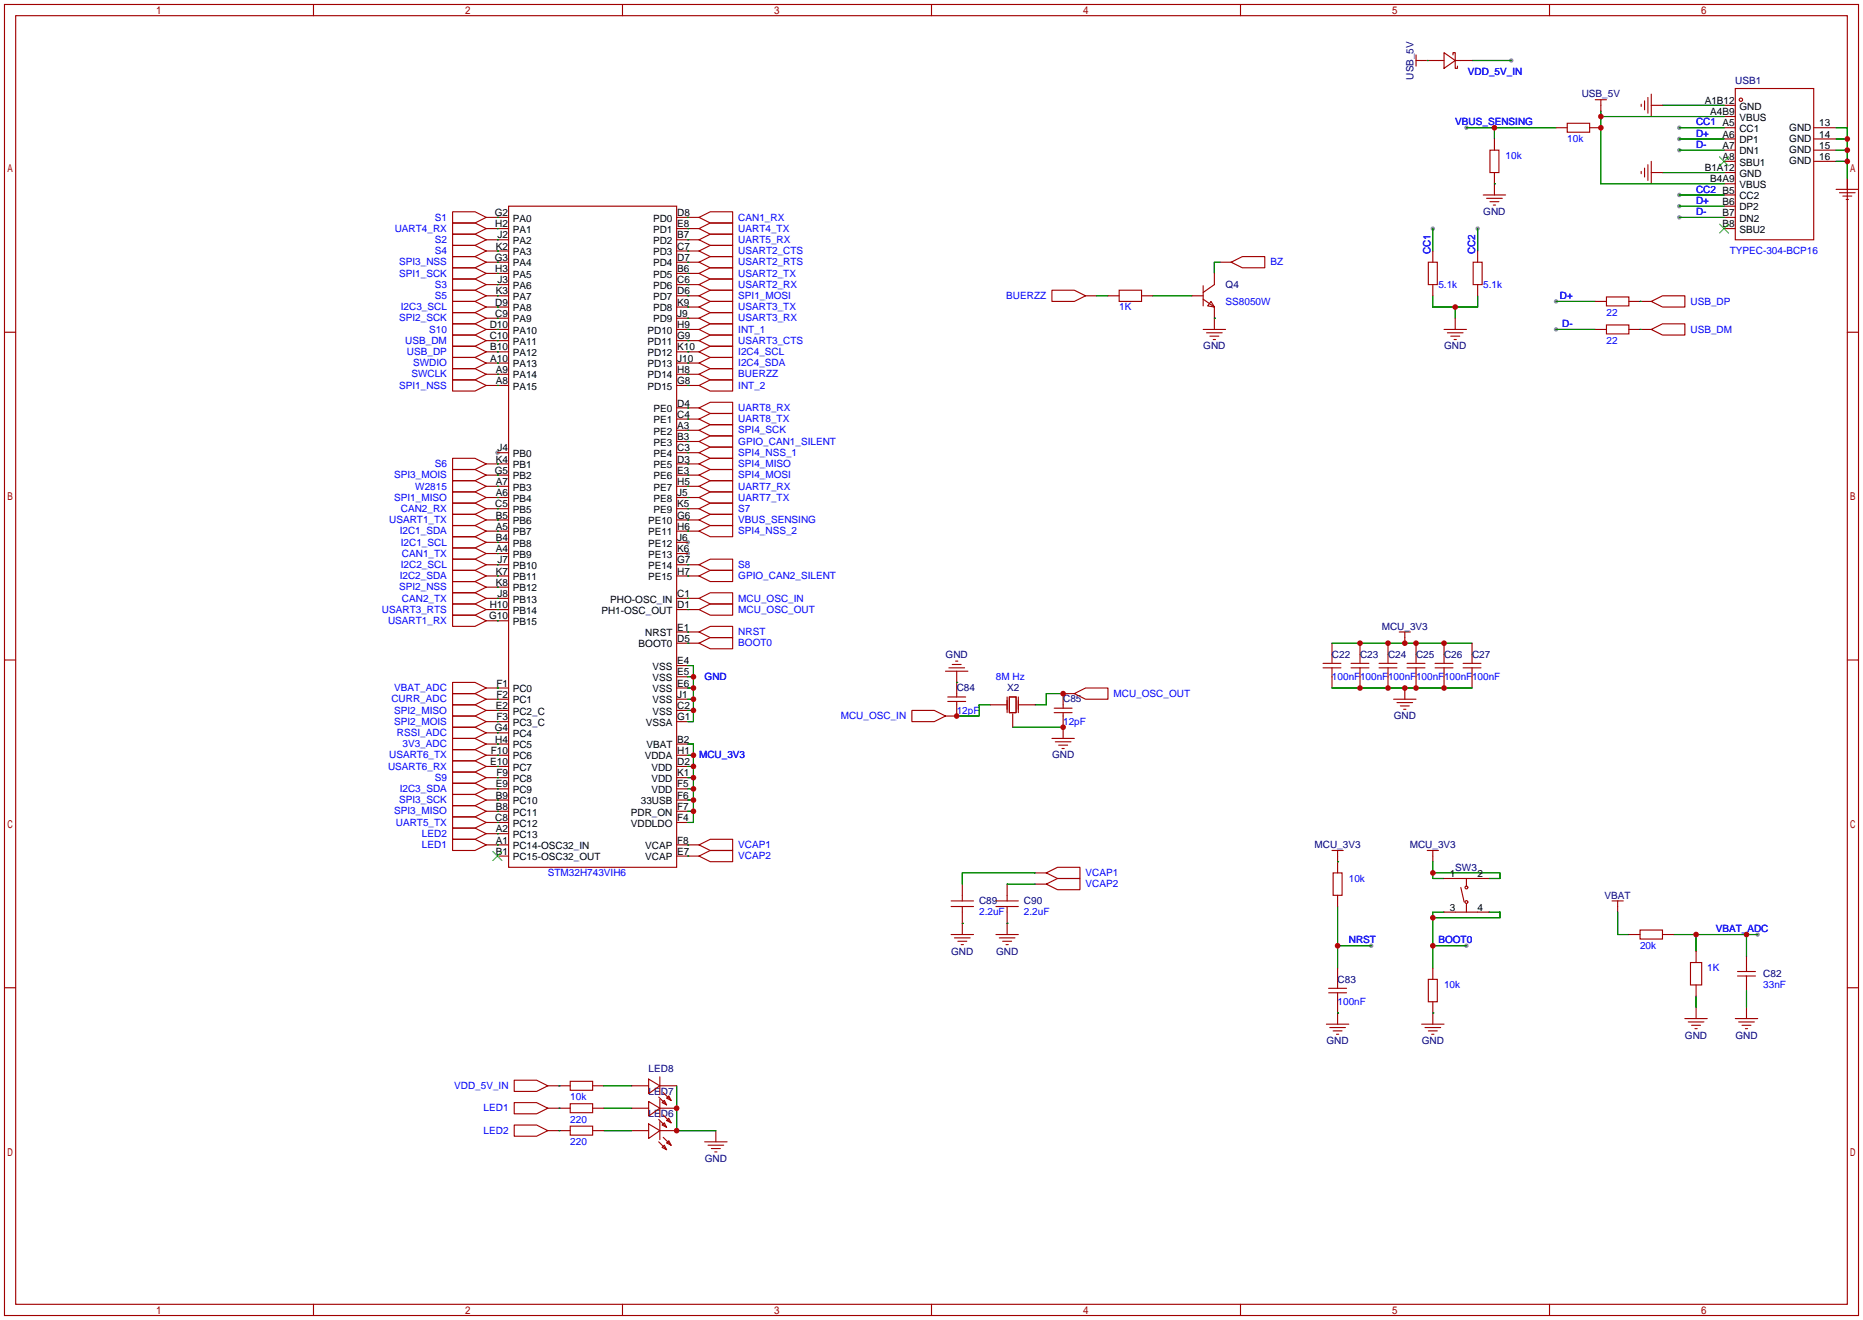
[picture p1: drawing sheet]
<svg xmlns="http://www.w3.org/2000/svg" width="422mm" height="299mm" viewBox="0 0 422 299" stroke-linecap="round" stroke-linejoin="round" font-family="sans-serif">
<g fill="#999">
<circle cx="156" cy="125.5" r=".51"/>
<circle cx="156" cy="122.9" r=".51"/>
<circle cx="112.8" cy="102.6" r=".51"/>
<circle cx="310.9" cy="214.4" r=".51"/>
<circle cx="332.5" cy="214.4" r=".51"/>
<circle cx="335" cy="51.8" r=".51"/>
<circle cx="324.9" cy="51.8" r=".51"/>
<circle cx="352.8" cy="74.7" r=".51"/>
<circle cx="352.8" cy="68.3" r=".51"/>
<circle cx="342.6" cy="13.7" r=".51"/>
<circle cx="380.7" cy="29" r=".51"/>
<circle cx="380.7" cy="31.5" r=".51"/>
<circle cx="380.7" cy="34" r=".51"/>
<circle cx="380.7" cy="44.2" r=".51"/>
<circle cx="380.7" cy="46.7" r=".51"/>
<circle cx="380.7" cy="49.3" r=".51"/>
<circle cx="332.5" cy="29" r=".51"/>
<circle cx="398.5" cy="211.8" r=".51"/>
</g>
<g fill="none" stroke="#a10000" stroke-width=".25">
<path d="M1 1h420.4v297.2h-420.4zM3.6 3.6h415.2v292.1h-415.2zM71.1 1v2.6M141.1 1v2.6M211.2 1v2.6M281.3 1v2.6M321.1 12.4v2.6M321.1 13.7h6.3M327.4 11.9l2.5 1.8-2.5 1.8zM329.4 12.4v-.5h.5v3.6h.6v-.5M329.9 13.7h3.9M351.3 1v2.6"/>
<path d="M337.8 34h2.1v5.1h-2.1zM338.8 31.5v2.5M338.8 39.1v5.1M352.8 29h2.5M355.3 27.9h5.1v2.1h-5.1zM360.4 29h2.6M361.7 22.6h2.5M363 22.6v2.5M372.1 23.6v.5M372.1 38.9v.5M372.9 22.9v2M372.9 38.1v2"/>
<path d="M373.6 22.1v3.6M373.6 37.3v3.6M374.4 39.1h2.5M374.4 23.9h2.5M374.4 21.3v5.1M374.4 36.6v5.1M390.9 36.6h2.5M390.9 34h2.5M390.9 31.5h2.5M390.9 29h2.5M390.9 39.1h2.5M390.9 26.4h2.5"/>
<path d="M390.9 23.9h2.5M393.4 20.1h17.8v34.3h-17.8zM411.2 36.6h5.1M411.2 34h5.1M411.2 31.5h5.1M411.2 29h5.1M102.6 50.5h5.1l2.5 1.3-2.5 1.3h-5.1zM102.6 58.2h5.1l2.5 1.2-2.5 1.3h-5.1zM102.6 48h5.1l2.5 1.3-2.5 1.2h-5.1zM102.6 53.1h5.1l2.5 1.3-2.5 1.2h-5.1zM102.6 55.6h5.1l2.5 1.3-2.5 1.3h-5.1zM110.2 56.9h5.1"/>
<path d="M110.2 54.4h5.1M110.2 51.8h5.1M110.2 59.4h5.1M110.2 49.3h5.1M115.3 46.7h38.1v149.9h-38.1zM153.4 56.9h5.1M153.4 54.4h5.1M153.4 51.8h5.1M153.4 59.4h5.1M153.4 49.3h5.1M158.5 59.4l2.5-1.2h5.1v2.5h-5.1zM158.5 56.9l2.5-1.3h5.1v2.6h-5.1z"/>
<path d="M158.5 54.4l2.5-1.3h5.1v2.5h-5.1zM158.5 51.8l2.5-1.3h5.1v2.6h-5.1zM158.5 49.3l2.5-1.3h5.1v2.5h-5.1zM276.6 59.4h2.5M279.1 59.4l2.6-1.2h5.1v2.5h-5.1zM323.8 59.4h2.1v5.1h-2.1zM324.9 56.9v2.5M334 59.4h2v5.1h-2zM335 56.9v2.5M336.3 44.2h5.1M337.1 45h3.5M337.8 45.7h2.1"/>
<path d="M338.6 46.5h.5M390.9 51.8h2.5M390.9 49.3h2.5M390.9 46.7h2.5M390.9 44.2h2.5M390.9 41.7h2.5M416.3 42.9h5.1M417.1 43.7h3.5M417.8 44.5h2.1M418.6 45.2h.5M418.8 40.4v2.5M1 75.3h2.6"/>
<path d="M102.6 68.3h5.1l2.5 1.3-2.5 1.3h-5.1zM102.6 60.7h5.1l2.5 1.3-2.5 1.2h-5.1zM102.6 70.9h5.1l2.5 1.2-2.5 1.3h-5.1zM102.6 75.9h5.1l2.5 1.3-2.5 1.3h-5.1zM102.6 78.5h5.1l2.5 1.3-2.5 1.2h-5.1zM102.6 73.4h5.1l2.5 1.3-2.5 1.2h-5.1zM102.6 63.2h5.1l2.5 1.3-2.5 1.3h-5.1zM102.6 65.8h5.1l2.5 1.3-2.5 1.2h-5.1zM110.2 79.8h5.1M110.2 69.6h5.1M110.2 67.1h5.1M110.2 72.1h5.1"/>
<path d="M110.2 64.5h5.1M110.2 74.7h5.1M110.2 62h5.1M110.2 77.2h5.1M153.4 79.8h5.1M153.4 69.6h5.1M153.4 67.1h5.1M153.4 72.1h5.1M153.4 64.5h5.1M153.4 74.7h5.1M153.4 62h5.1M153.4 77.2h5.1"/>
<path d="M158.5 62l2.5-1.3h5.1v2.5h-5.1zM158.5 64.5l2.5-1.3h5.1v2.6h-5.1zM158.5 69.6l2.5-1.3h5.1v2.6h-5.1zM158.5 72.1l2.5-1.2h5.1v2.5h-5.1zM158.5 77.2l2.5-1.3h5.1v2.6h-5.1zM158.5 79.8l2.5-1.3h5.1v2.5h-5.1zM158.5 67.1l2.5-1.3h5.1v2.5h-5.1zM158.5 74.7l2.5-1.3h5.1v2.5h-5.1zM238.5 65.8h5.1l2.5 1.3-2.5 1.2h-5.1zM246.1 67.1h2.6M251.2 67.1h2.5M253.7 65.8h5.1v2.5h-5.1z"/>
<path d="M258.8 67.1h2.6M270.3 67.1h2.5M272.8 74.7h5.1M272.8 67.8l2.5 1.8M272.8 64.8v4.5M273.6 75.4h3.5M274.3 76.2h2.1M274.6 68.3l.7 1.3-1.5-.3zM275.1 77h.5M275.3 62v2.5l-2.5 1.8M275.3 69.6v5.1M324.9 64.5v2.6"/>
<path d="M327.4 74.7h5.1M328.2 75.4h3.5M328.9 76.2h2.1M329.7 77h.5M329.9 72.1v2.6M335 64.5v2.6M361.7 74.7h2.5M361.7 68.3h2.5M364.2 67.3h5.1v2h-5.1zM364.2 73.7h5.1v2h-5.1zM369.3 74.7h5.1M369.3 68.3h5.1"/>
<path d="M374.4 68.3l2.5-1.2h5.1v2.5h-5.1zM374.4 74.7l2.5-1.3h5.1v2.5h-5.1zM418.8 75.3h2.6M102.6 86.1h5.1l2.5 1.3-2.5 1.2h-5.1zM102.6 83.6h5.1l2.5 1.2-2.5 1.3h-5.1zM102.6 81h5.1l2.5 1.3-2.5 1.3h-5.1zM110.2 82.3h5.1M110.2 84.8h5.1M110.2 87.4h5.1M153.4 82.3h5.1M153.4 84.8h5.1M153.4 87.4h5.1"/>
<path d="M153.4 92.5h5.1M153.4 95h5.1M153.4 97.5h5.1M158.5 95l2.5-1.3h5.1v2.6h-5.1zM158.5 92.5l2.5-1.3h5.1v2.5h-5.1zM158.5 82.3l2.5-1.3h5.1v2.6h-5.1zM158.5 97.5l2.5-1.2h5.1v2.5h-5.1zM158.5 87.4l2.5-1.3h5.1v2.5h-5.1zM158.5 84.8l2.5-1.2h5.1v2.5h-5.1zM102.6 116.6h5.1l2.5 1.3-2.5 1.2h-5.1zM102.6 119.1h5.1l2.5 1.3-2.5 1.3h-5.1zM102.6 111.5h5.1l2.5 1.3-2.5 1.2h-5.1z"/>
<path d="M102.6 106.4h5.1l2.5 1.3-2.5 1.3h-5.1zM102.6 114h5.1l2.5 1.3-2.5 1.3h-5.1zM102.6 103.9h5.1l2.5 1.3-2.5 1.2h-5.1zM102.6 109h5.1l2.5 1.2-2.5 1.3h-5.1zM110.2 115.3h5.1M110.2 105.2h5.1M110.2 112.8h5.1M110.2 110.2h5.1M110.2 117.9h5.1M110.2 107.7h5.1M112.8 102.6h2.5M153.4 115.3h5.1"/>
<path d="M153.4 105.2h5.1M153.4 112.8h5.1M153.4 102.6h5.1M153.4 110.2h5.1M153.4 117.9h5.1M153.4 107.7h5.1M153.4 100.1h5.1M158.5 112.8l2.5-1.3h5.1v2.5h-5.1zM158.5 110.2l2.5-1.2h5.1v2.5h-5.1zM158.5 107.7l2.5-1.3h5.1v2.6h-5.1zM158.5 105.2l2.5-1.3h5.1v2.5h-5.1zM158.5 102.6l2.5-1.3h5.1v2.6h-5.1z"/>
<path d="M158.5 100.1l2.5-1.3h5.1v2.5h-5.1zM158.5 117.9l2.5-1.3h5.1v2.5h-5.1zM158.5 115.3l2.5-1.3h5.1v2.6h-5.1zM102.6 139.4h5.1l2.5 1.3-2.5 1.3h-5.1zM102.6 136.9h5.1l2.5 1.3-2.5 1.2h-5.1zM102.6 121.7h5.1l2.5 1.2-2.5 1.3h-5.1zM102.6 126.7h5.1l2.5 1.3-2.5 1.3h-5.1zM102.6 129.3h5.1l2.5 1.3-2.5 1.2h-5.1zM102.6 131.8h5.1l2.5 1.3-2.5 1.3h-5.1zM102.6 124.2h5.1l2.5 1.3-2.5 1.2h-5.1zM102.6 134.4h5.1l2.5 1.2-2.5 1.3h-5.1zM110.2 133.1h5.1"/>
<path d="M110.2 130.6h5.1M110.2 125.5h5.1M110.2 135.6h5.1M110.2 128h5.1M110.2 122.9h5.1M110.2 138.2h5.1M110.2 120.4h5.1M153.4 130.6h5.1M153.4 125.5h2.6M153.4 135.6h5.1M153.4 128h5.1M153.4 122.9h2.6"/>
<path d="M153.4 138.2h5.1M153.4 120.4h5.1M158.5 120.4l2.5-1.3h5.1v2.6h-5.1zM158.5 135.6l2.5-1.2h5.1v2.5h-5.1zM158.5 138.2l2.5-1.3h5.1v2.5h-5.1zM158.5 130.6l2.5-1.3h5.1v2.5h-5.1zM158.5 128l2.5-1.3h5.1v2.6h-5.1zM1 149.6h2.6M102.6 159.8h5.1l2.5 1.2-2.5 1.3h-5.1zM102.6 154.7h5.1l2.5 1.3-2.5 1.2h-5.1zM102.6 157.2h5.1l2.5 1.3-2.5 1.3h-5.1zM110.2 158.5h5.1"/>
<path d="M110.2 140.7h5.1M110.2 156h5.1M153.4 158.5h2.6M153.4 156h2.6M153.4 153.4h2.6M153.4 150.9h2.6M153.4 143.3h5.1M153.4 145.8h5.1M158.5 143.3l2.5-1.3h5.1v2.5h-5.1zM158.5 145.8l2.5-1.3h5.1v2.6h-5.1zM214.4 152.1h5.1M214.9 159h4"/>
<path d="M214.9 158h4M215.1 151.4h3.6M215.9 150.6h2M216.7 149.9h.5M216.9 152.1v5.9M216.9 159v3.3h-2.5M224.5 159.8h3.8M228.3 158v3.5M228.9 158h1.5v3.5h-1.5zM230.9 159.8h3.8M230.9 158v3.5M243.6 157.2l2.5-1.2h5.1v2.5h-5.1z"/>
<path d="M243.6 157.2h-2.6v3.3M300 151.4h4M300 150.4h4M302 145.8v4.6M302 151.4v4.6M306.3 151.4h4.1M306.3 150.4h4.1M308.4 145.8v4.6M308.4 151.4v4.6M312.7 151.4h4M312.7 150.4h4M314.7 145.8v4.6"/>
<path d="M314.7 151.4v4.6M316 158.5h5.1M316.7 159.3h3.6M317.2 143.3h2.6M318.5 143.3v2.5M318.5 156v2.5M319 151.4h4.1M319 150.4h4.1M321.1 145.8v4.6M321.1 151.4v4.6M325.4 151.4h4M325.4 150.4h4"/>
<path d="M327.4 145.8v4.6M327.4 151.4v4.6M331.7 151.4h4.1M331.7 150.4h4.1M333.8 145.8v4.6M333.8 151.4v4.6M418.8 149.6h2.6M102.6 169.9h5.1l2.5 1.3-2.5 1.3h-5.1zM102.6 172.5h5.1l2.5 1.2-2.5 1.3h-5.1zM102.6 177.5h5.1l2.5 1.3-2.5 1.3h-5.1zM102.6 162.3h5.1l2.5 1.3-2.5 1.2h-5.1zM102.6 164.8h5.1l2.5 1.3-2.5 1.3h-5.1z"/>
<path d="M102.6 167.4h5.1l2.5 1.3-2.5 1.2h-5.1zM102.6 175h5.1l2.5 1.3-2.5 1.2h-5.1zM110.2 176.3h5.1M110.2 168.7h5.1M110.2 171.2h5.1M110.2 166.1h5.1M110.2 163.6h5.1M110.2 178.8h5.1M110.2 173.7h5.1M110.2 161h5.1M153.4 176.3h2.6M153.4 168.7h2.6"/>
<path d="M153.4 171.2h2.6M153.4 163.6h2.6M153.4 178.8h2.6M153.4 173.7h2.6M153.4 161h2.6M206.8 161h5l2.6 1.3-2.6 1.3h-5zM229.6 161.8v3M238.5 167.4h5.1M239 161.5h4.1M239 160.5h4.1M239.3 168.1h3.5M240 168.9h2.1"/>
<path d="M240.8 169.7h.5M241 161.5v5.9M317.5 160h2M318.3 160.8h.5M102.6 185.2h5.1l2.5 1.2-2.5 1.3h-5.1zM102.6 180.1h5.1l2.5 1.3-2.5 1.2h-5.1zM102.6 182.6h5.1l2.5 1.3-2.5 1.3h-5.1zM102.6 190.2h5.1l2.5 1.3-2.5 1.3h-5.1zM102.6 187.7h5.1l2.5 1.3-2.5 1.2h-5.1zM110.2 191.5h5.1M110.2 183.9h5.1M110.2 181.4h5.1"/>
<path d="M110.2 186.4h5.1M110.2 189h5.1M112.8 194.1h2.5M153.4 191.5h5.1M153.4 183.9h2.6M153.4 181.4h2.6M153.4 186.4h2.6M153.4 194.1h5.1M158.5 191.5l2.5-1.3h5.1v2.6h-5.1zM158.5 194.1l2.5-1.3h5.1v2.5h-5.1zM234.7 197.9h2.5M237.2 197.9l2.6-1.3h5.1v2.5h-5.1z"/>
<path d="M302 192.8h2.5M302.3 197.9h2v5h-2zM303.3 192.8v5.1M323.6 192.8h2.5M324.9 192.8v2.5M327.4 199.1h10.2M332.5 199.1v1.8M215.6 205.5h5.1M215.6 204.2h5.1M215.6 211.8h5.1M216.4 212.6h3.6M217.2 213.4h2"/>
<path d="M217.9 214.1h.5M218.2 200.4v3.8M218.2 205.5v6.3M225.8 205.5h5.1M225.8 204.2h5.1M225.8 211.8h5.1M226.6 212.6h3.5M227.3 213.4h2.1M228.1 214.1h.5M228.3 200.4v3.8M228.3 205.5v6.3M234.7 200.4h2.5"/>
<path d="M237.2 200.4l2.6-1.3h5.1v2.6h-5.1zM303.3 202.9v2.6M303.3 219.5v4.5M324.9 219.5v2.5M327.4 206.8h10.2M331.2 201.2l.8 3.3M332.5 205v1.8M365.5 204.2h2.5M366.8 204.2v2.6M369.3 211.8h2.6M371.9 210.8h5v2.1h-5zM376.9 211.8h2.6"/>
<path d="M383.3 218.2h2.5v5.1h-2.5zM384.6 215.6v2.6M396 216.9v3.3M1 223.9h2.6M300.7 232.2h5.1M301.2 225h4.1M301.2 224h4.1M301.5 232.9h3.6M302.3 233.7h2M303 234.4h.5M303.3 225v7.2M322.3 232.2h5.1"/>
<path d="M323.1 232.9h3.5M323.8 222h2.1v5.1h-2.1zM323.8 233.7h2.1M324.6 234.4h.5M324.9 227.1v5.1M382 230.9h5.1M382.8 231.6h3.5M383.5 232.4h2.1M384.3 233.2h.5M384.6 223.3v2.5M384.6 228.3v2.6M393.4 230.9h5.1"/>
<path d="M394 221.2h4M394 220.2h4M394.2 231.6h3.6M395 232.4h2M395.7 233.2h.5M396 221.2v3.3M396 228.3v2.6M418.8 223.9h2.6M116.6 249.9h5.1l2.5 1.3-2.5 1.3h-5.1zM116.6 255h5.1l2.5 1.3-2.5 1.3h-5.1zM116.6 244.9h5.1l2.5 1.2-2.5 1.3h-5.1zM124.2 251.2h5.1"/>
<path d="M124.2 256.3h5.1M124.2 246.1h5.1M129.3 245.1h5.1v2h-5.1zM129.3 250.2h5.1v2h-5.1zM129.3 255.3h5.1v2h-5.1zM134.4 251.2h2.5M134.4 256.3h2.5M134.4 246.1h2.5M143.3 251.2h3.8M143.3 256.3h3.8M143.3 246.1h3.8M147.1 254.8l2.5 1.5-2.5 1.8z"/>
<path d="M147.1 249.7l2.5 1.5-2.5 1.8zM147.1 244.6l2.5 1.5-2.5 1.8zM149.4 258.8l1.7 1.8M149.4 253.7l1.7 1.8M149.4 248.7l1.7 1.7M149.6 251.2h3.8M149.6 256.3h3.8M149.6 244.1v4.1M149.6 249.2v4M149.6 254.3v4M149.6 246.1h3.8M150.1 255l.5-.5 .5 1z"/>
<path d="M150.4 257.8l1.7 1.8M150.4 252.7l1.7 1.8M150.4 247.6l1.7 1.8M150.6 249.4l.5 1-1-.5zM151.1 259.1l.5-.5 .5 1zM151.1 254l.5-.5 .5 1zM151.6 248.4l.5 1-1-.5zM159.8 258.8h5M160.5 259.6h3.6M162.3 256.3v2.5M150.1 260.1l.5-.5 .5 1zM161.3 260.3h2"/>
<path d="M162.1 261.1h.5M71.1 295.7v2.5M141.1 295.7v2.5M211.2 295.7v2.5M281.3 295.7v2.5M351.3 295.7v2.5"/>
<circle cx="394.7" cy="22.6" r=".38"/>
<circle cx="332.5" cy="201.2" r=".32"/>
<circle cx="332.5" cy="204.5" r=".32"/>
</g>
<path d="M389.9 35.6l2 2M391.9 35.6l-2 2M389.9 50.8l2 2M391.9 50.8l-2 2M111.8 193l2 2.1M113.8 193l-2 2.1" fill="none" stroke="#3c3" stroke-width=".25"/>
<g fill="none" stroke="#008700" stroke-width=".25">
<path d="M323.6 13.7h.1M333.8 13.7h8.8M332.5 29h20.3M338.8 29v2.5M363 25.1v16.6h27.9M363 26.4h27.9M376.9 23.9h14M376.9 39.1h14M380.7 29h10.2M380.7 31.5h10.2M380.7 34h10.2M416.3 29h2.5v11.4"/>
<path d="M416.3 31.5h2.5M416.3 34h2.5M416.3 36.6h2.5M112.8 51.8h.1M112.8 59.4h.1M112.8 49.3h.1M112.8 54.4h.1M112.8 56.9h.1M156 59.4h.1M156 56.9h.1M156 54.4h.1M156 51.8h.1"/>
<path d="M156 49.3h.1M276.6 59.4h-1.3v2.6M324.9 51.8v5.1M335 51.8v5.1M338.8 41.7h.1M380.7 44.2h10.2M380.7 46.7h10.2M380.7 49.3h10.2M112.8 69.6h.1M112.8 62h.1M112.8 72.1h.1M112.8 77.2h.1"/>
<path d="M112.8 79.8h.1M112.8 74.7h.1M112.8 64.5h.1M112.8 67.1h.1M156 62h.1M156 64.5h.1M156 69.6h.1M156 72.1h.1M156 77.2h.1M156 79.8h.1M156 67.1h.1M156 74.7h.1"/>
<path d="M248.7 67.1h2.5M261.4 67.1h8.9M275.3 72.1h.1M324.9 67.1v2.5h10.1v-2.5M329.9 69.6v2.5M352.8 74.7h8.9M352.8 68.3h8.9M371.9 68.3h.1M371.9 74.7h.1M112.8 87.4h.1M112.8 82.3h.1M112.8 84.8h.1"/>
<path d="M156 95h.1M156 92.5h.1M156 82.3h.1M156 97.5h.1M156 87.4h.1M156 84.8h.1M112.8 117.9h.1M112.8 112.8h.1M112.8 115.3h.1M112.8 107.7h.1M112.8 105.2h.1M112.8 110.2h.1"/>
<path d="M156 112.8h.1M156 110.2h.1M156 107.7h.1M156 105.2h.1M156 102.6h.1M156 100.1h.1M156 117.9h.1M156 115.3h.1M112.8 138.2h.1M112.8 122.9h.1M112.8 120.4h.1M112.8 128h.1"/>
<path d="M112.8 130.6h.1M112.8 133.1h.1M112.8 125.5h.1M112.8 135.6h.1M156 120.4h.1M156 135.6h.1M156 138.2h.1M156 130.6h.1M156 128h.1M112.8 140.7h.1M112.8 156h.1M112.8 158.5h.1"/>
<path d="M156 143.3h.1M156 145.8h.1M156 150.9h1.2v12.7h-1.2M156 158.5h1.2M156 156h1.2M156 153.4h1.2M216.9 154.7h.1M224.5 159.8h-2.5v2.5h-5.1M241 157.2h-3.8v2.6h-2.5M302 156h31.8M302 145.8h31.8M112.8 171.2h.1"/>
<path d="M112.8 173.7h.1M112.8 178.8h.1M112.8 163.6h.1M112.8 161h.1M112.8 166.1h.1M112.8 168.7h.1M112.8 176.3h.1M156 168.7h1.2v17.7h-1.2M156 161h1.2M156 178.8h1.2M156 173.7h1.2M156 176.3h1.2"/>
<path d="M156 171.2h1.2M229.6 164.8h11.4M112.8 186.4h.1M112.8 181.4h.1M112.8 183.9h.1M112.8 191.5h.1M112.8 189h.1M156 191.5h.1M156 194.1h.1M156 183.9h1.2M156 181.4h1.2M234.7 197.9h-16.5v2.5"/>
<path d="M303.3 195.3h.1M324.9 197.9h15.2v1.2h-2.5M324.9 195.3v3.8h2.5M218.2 209.3h.1M228.3 209.3h.1M228.3 200.4h6.4M303.3 205.5v14M303.3 214.4h7.6M324.9 214.4h7.6M327.4 206.8h-2.5v12.7M337.6 206.8h2.5v1.2h-15.2M366.8 206.8v5h2.5"/>
<path d="M379.5 211.8h19M384.6 211.8v3.8M396 211.8v5.1M303.3 229.6h.1M324.9 229.6h.1M384.6 225.8v2.5M396 224.5v3.8M126.7 246.1h.1M126.7 251.2h.1M126.7 256.3h.1M136.9 251.2h6.4M136.9 256.3h6.4"/>
<path d="M136.9 246.1h6.4M153.4 246.1v10.2h8.9"/>
</g>
<g fill="#c00">
<circle cx="157.2" cy="153.4" r=".63"/>
<circle cx="157.2" cy="158.5" r=".63"/>
<circle cx="157.2" cy="161" r=".63"/>
<circle cx="157.2" cy="156" r=".63"/>
<circle cx="157.2" cy="183.9" r=".63"/>
<circle cx="157.2" cy="181.4" r=".63"/>
<circle cx="157.2" cy="178.8" r=".63"/>
<circle cx="157.2" cy="173.7" r=".63"/>
<circle cx="157.2" cy="176.3" r=".63"/>
<circle cx="157.2" cy="171.2" r=".63"/>
<circle cx="303.3" cy="214.4" r=".63"/>
<circle cx="324.9" cy="214.4" r=".63"/>
<circle cx="324.9" cy="208" r=".63"/>
<circle cx="324.9" cy="197.9" r=".63"/>
<circle cx="308.4" cy="145.8" r=".63"/>
<circle cx="314.7" cy="145.8" r=".63"/>
<circle cx="318.5" cy="145.8" r=".63"/>
<circle cx="321.1" cy="145.8" r=".63"/>
<circle cx="327.4" cy="145.8" r=".63"/>
<circle cx="308.4" cy="156" r=".63"/>
<circle cx="314.7" cy="156" r=".63"/>
<circle cx="321.1" cy="156" r=".63"/>
<circle cx="327.4" cy="156" r=".63"/>
<circle cx="318.5" cy="156" r=".63"/>
<circle cx="153.4" cy="256.3" r=".63"/>
<circle cx="153.4" cy="251.2" r=".63"/>
<circle cx="216.9" cy="162.3" r=".63"/>
<circle cx="241" cy="157.2" r=".63"/>
<circle cx="241" cy="164.8" r=".63"/>
<circle cx="329.9" cy="69.6" r=".63"/>
<circle cx="418.8" cy="31.5" r=".63"/>
<circle cx="418.8" cy="34" r=".63"/>
<circle cx="418.8" cy="36.6" r=".63"/>
<circle cx="363" cy="26.4" r=".63"/>
<circle cx="363" cy="29" r=".63"/>
<circle cx="338.8" cy="29" r=".63"/>
<circle cx="384.6" cy="211.8" r=".63"/>
<circle cx="396" cy="211.8" r=".63"/>
</g>
<g font-size="2.3" fill="#00f">
<text x="332.8" y="17">VDD_5V_IN</text>
<text x="329.9" y="28.4">VBUS_SENSING</text>
<text x="384.6" y="28.4">CC1 A5</text>
<text x="355.3" y="32.2">10k</text>
<text x="384.6" y="31">D+</text>
<text x="384.6" y="33.5">D-</text>
<text x="341.4" y="36">10k</text>
<text x="384.6" y="43.7">CC2 B5</text>
<text x="384.6" y="46.2">D+</text>
<text x="89.5" y="52.5">UART4_RX</text>
<text x="98.6" y="50">S1</text>
<text x="167.4" y="52.5">UART4_TX</text>
<text x="167.4" y="50">CAN1_RX</text>
<text x="384.6" y="48.7">D-</text>
<text x="98.6" y="55.1">S2</text>
<text x="98.6" y="57.6">S4</text>
<text x="167.4" y="57.6">USART2_CTS</text>
<text x="167.4" y="55.1">UART5_RX</text>
<text x="324.3" y="57.6" transform="rotate(-90 324.3 57.6)">CC1</text>
<text x="334.5" y="57.6" transform="rotate(-90 334.5 57.6)">CC2</text>
<text x="392.2" y="57.6">TYPEC-304-BCP16</text>
<text x="90.5" y="62.7">SPI1_SCK</text>
<text x="90.5" y="60.2">SPI3_NSS</text>
<text x="98.6" y="65.2">S3</text>
<text x="167.4" y="62.7">USART2_TX</text>
<text x="167.4" y="65.2">USART2_RX</text>
<text x="167.4" y="60.2">USART2_RTS</text>
<text x="288" y="60.2">BZ</text>
<text x="326.1" y="65.2">5.1k</text>
<text x="336.3" y="65.2">5.1k</text>
<text x="90.9" y="70.3">I2C3_SCL</text>
<text x="98.6" y="67.8">S5</text>
<text x="167.4" y="70.3">USART3_TX</text>
<text x="167.4" y="67.8">SPI1_MOSI</text>
<text x="228.2" y="67.8">BUERZZ</text>
<text x="253.7" y="70.3">1K</text>
<text x="277.9" y="69.1">SS8050W</text>
<text x="353.7" y="67.8">D+</text>
<text x="364.2" y="71.6">22</text>
<text x="383.3" y="69.1">USB_DP</text>
<text x="90.5" y="72.9">SPI2_SCK</text>
<text x="91.9" y="77.9">USB_DM</text>
<text x="97.3" y="75.4">S10</text>
<text x="167.4" y="72.9">USART3_RX</text>
<text x="167.4" y="77.9">USART3_CTS</text>
<text x="167.4" y="75.4">INT_1</text>
<text x="354.2" y="74.1">D-</text>
<text x="364.2" y="77.9">22</text>
<text x="383.3" y="75.4">USB_DM</text>
<text x="92.3" y="80.5">USB_DP</text>
<text x="93.7" y="83">SWDIO</text>
<text x="167.4" y="80.5">I2C4_SCL</text>
<text x="167.4" y="83">I2C4_SDA</text>
<text x="90.5" y="88.1">SPI1_NSS</text>
<text x="93.3" y="85.6">SWCLK</text>
<text x="167.4" y="88.1">INT_2</text>
<text x="167.4" y="85.6">BUERZZ</text>
<text x="167.4" y="95.7">UART8_TX</text>
<text x="167.4" y="93.2">UART8_RX</text>
<text x="167.4" y="98.3">SPI4_SCK</text>
<text x="167.4" y="100.8">GPIO_CAN1_SILENT</text>
<text x="98.6" y="105.9">S6</text>
<text x="167.4" y="105.9">SPI4_MISO</text>
<text x="167.4" y="103.3">SPI4_NSS_1</text>
<text x="89.4" y="113.5">SPI1_MISO</text>
<text x="89.4" y="108.4">SPI3_MOIS</text>
<text x="94.2" y="111">W2815</text>
<text x="167.4" y="113.5">UART7_TX</text>
<text x="167.4" y="111">UART7_RX</text>
<text x="167.4" y="108.4">SPI4_MOSI</text>
<text x="88.2" y="118.6">USART1_TX</text>
<text x="90.9" y="116">CAN2_RX</text>
<text x="167.4" y="118.6">VBUS_SENSING</text>
<text x="167.4" y="116">S7</text>
<text x="90.6" y="121.1">I2C1_SDA</text>
<text x="90.9" y="123.7">I2C1_SCL</text>
<text x="167.4" y="121.1">SPI4_NSS_2</text>
<text x="90.6" y="131.3">I2C2_SDA</text>
<text x="90.9" y="128.7">I2C2_SCL</text>
<text x="91.1" y="126.2">CAN1_TX</text>
<text x="167.4" y="131.3">GPIO_CAN2_SILENT</text>
<text x="167.4" y="128.7">S8</text>
<text x="90.5" y="133.8">SPI2_NSS</text>
<text x="91.1" y="136.4">CAN2_TX</text>
<text x="167.4" y="136.4">MCU_OSC_IN</text>
<text x="86.6" y="138.9">USART3_RTS</text>
<text x="88" y="141.4">USART1_RX</text>
<text x="167.4" y="138.9">MCU_OSC_OUT</text>
<text x="167.4" y="144">NRST</text>
<text x="167.4" y="146.5">BOOT0</text>
<text x="159.8" y="154.1">GND</text>
<text x="225.8" y="154.1">8M Hz</text>
<text x="302" y="154.1">100nF</text>
<text x="308.4" y="154.1">100nF</text>
<text x="314.7" y="154.1">100nF</text>
<text x="321.1" y="154.1">100nF</text>
<text x="327.4" y="154.1">100nF</text>
<text x="333.8" y="154.1">100nF</text>
<text x="88.7" y="159.2">CURR_ADC</text>
<text x="89.4" y="161.8">SPI2_MISO</text>
<text x="89.4" y="156.7">VBAT_ADC</text>
<text x="216.9" y="161.8">12pF</text>
<text x="252.5" y="158">MCU_OSC_OUT</text>
<text x="89.4" y="164.3">SPI2_MOIS</text>
<text x="90" y="166.8">RSSI_ADC</text>
<text x="190.6" y="163">MCU_OSC_IN</text>
<text x="241" y="164.3">12pF</text>
<text x="88.2" y="171.9">USART6_TX</text>
<text x="91.3" y="169.4">3V3_ADC</text>
<text x="158.5" y="171.9">MCU_3V3</text>
<text x="88" y="174.5">USART6_RX</text>
<text x="90.6" y="179.5">I2C3_SDA</text>
<text x="98.6" y="177">S9</text>
<text x="89.4" y="184.6">SPI3_MISO</text>
<text x="90.5" y="182.1">SPI3_SCK</text>
<text x="89.8" y="187.2">UART5_TX</text>
<text x="95.7" y="189.7">LED2</text>
<text x="95.7" y="192.2">LED1</text>
<text x="167.4" y="192.2">VCAP1</text>
<text x="167.4" y="194.8">VCAP2</text>
<text x="124.2" y="198.6">STM32H743VIH6</text>
<text x="246.1" y="198.6">VCAP1</text>
<text x="246.1" y="201.1">VCAP2</text>
<text x="305.8" y="199.9">10k</text>
<text x="222" y="207.5">2.2uF</text>
<text x="232.2" y="207.5">2.2uF</text>
<text x="305.8" y="213.8">NRST</text>
<text x="326.1" y="213.8">BOOT0</text>
<text x="371.9" y="215.1">20k</text>
<text x="389" y="211.3">VBAT_ADC</text>
<text x="387.1" y="220.2">1K</text>
<text x="303.3" y="227.8">100nF</text>
<text x="327.4" y="224">10k</text>
<text x="399.8" y="224">33nF</text>
<text x="103" y="246.9">VDD_5V_IN</text>
<text x="109.6" y="251.9">LED1</text>
<text x="129.3" y="249.4">10k</text>
<text x="109.6" y="257">LED2</text>
<text x="129.3" y="254.5">220</text>
<text x="129.3" y="259.6">220</text>
</g>
<g font-size="2.3" fill="#000080">
<text x="320.5" y="18.1" transform="rotate(-90 320.5 18.1)">USB_5V</text>
<text x="358.6" y="22.1">USB_5V</text>
<text x="393.4" y="19">USB1</text>
<text x="336.3" y="48.7">GND</text>
<text x="277.9" y="65.2">Q4</text>
<text x="272.8" y="79.2">GND</text>
<text x="327.4" y="79.2">GND</text>
<text x="313.3" y="142.7">MCU_3V3</text>
<text x="214.4" y="149.1">GND</text>
<text x="302" y="149.1">C22</text>
<text x="308.4" y="149.1">C23</text>
<text x="314.7" y="149.1">C24</text>
<text x="321.1" y="149.1">C25</text>
<text x="327.4" y="149.1">C26</text>
<text x="333.8" y="149.1">C27</text>
<text x="216.9" y="156.7">C84</text>
<text x="228.3" y="156.7">X2</text>
<text x="241" y="159.2">C85</text>
<text x="316" y="163">GND</text>
<text x="238.5" y="171.9">GND</text>
<text x="298" y="192.2">MCU_3V3</text>
<text x="319.6" y="192.2">MCU_3V3</text>
<text x="329.9" y="197.3">SW3</text>
<text x="363.8" y="203.7">VBAT</text>
<text x="222" y="204.9">C89</text>
<text x="232.2" y="204.9">C90</text>
<text x="215.7" y="216.4">GND</text>
<text x="225.8" y="216.4">GND</text>
<text x="399.8" y="221.5">C82</text>
<text x="303.3" y="222.7">C83</text>
<text x="300.8" y="236.7">GND</text>
<text x="322.3" y="236.7">GND</text>
<text x="382" y="235.4">GND</text>
<text x="393.5" y="235.4">GND</text>
<text x="147.1" y="243">LED8</text>
<text x="147.1" y="248.1">LED7</text>
<text x="147.1" y="253.2">LED6</text>
<text x="159.8" y="263.4">GND</text>
</g>
<g font-size="2.3">
<text x="386.5" y="23.6">A1B12</text>
<text x="387.8" y="26.1">A4B9</text>
<text x="394.4" y="29.9">CC1</text>
<text x="394.4" y="27.4">VBUS</text>
<text x="394.4" y="24.8">GND</text>
<text x="405.7" y="29.7">GND</text>
<text x="412.5" y="28.6">13</text>
<text x="390.5" y="33.7">A7</text>
<text x="390.5" y="31.2">A6</text>
<text x="394.4" y="35">DN1</text>
<text x="394.4" y="32.5">DP1</text>
<text x="405.7" y="34.7">GND</text>
<text x="405.7" y="32.2">GND</text>
<text x="412.5" y="33.7">15</text>
<text x="412.5" y="31.2">14</text>
<text x="386.5" y="38.8">B1A12</text>
<text x="387.8" y="41.3">B4A9</text>
<text x="390.5" y="36.3">A8</text>
<text x="394.4" y="40.1">GND</text>
<text x="394.4" y="37.5">SBU1</text>
<text x="405.7" y="37.3">GND</text>
<text x="412.5" y="36.3">16</text>
<text x="390.5" y="46.4">B6</text>
<text x="394.4" y="47.7">DP2</text>
<text x="394.4" y="45.2">CC2</text>
<text x="394.4" y="42.6">VBUS</text>
<text x="112.2" y="49">G2</text>
<text x="112.3" y="51.5">H2</text>
<text x="116.3" y="52.8">PA1</text>
<text x="116.3" y="50.2">PA0</text>
<text x="148.1" y="52.8">PD1</text>
<text x="148.1" y="50.2">PD0</text>
<text x="153.5" y="51.5">E8</text>
<text x="153.5" y="49">D8</text>
<text x="390.5" y="51.5">B8</text>
<text x="390.5" y="49">B7</text>
<text x="394.4" y="52.8">SBU2</text>
<text x="394.4" y="50.2">DN2</text>
<text x="112.2" y="59.1">G3</text>
<text x="112.4" y="56.6">K2</text>
<text x="112.8" y="54">J2</text>
<text x="116.3" y="57.9">PA3</text>
<text x="116.3" y="55.3">PA2</text>
<text x="148.1" y="57.9">PD3</text>
<text x="148.1" y="55.3">PD2</text>
<text x="153.5" y="59.1">D7</text>
<text x="153.5" y="56.6">C7</text>
<text x="153.5" y="54">B7</text>
<text x="112.3" y="61.7">H3</text>
<text x="112.8" y="64.2">J3</text>
<text x="116.3" y="65.5">PA6</text>
<text x="116.3" y="62.9">PA5</text>
<text x="116.3" y="60.4">PA4</text>
<text x="148.1" y="60.4">PD4</text>
<text x="148.1" y="65.5">PD6</text>
<text x="148.1" y="62.9">PD5</text>
<text x="153.5" y="64.2">C6</text>
<text x="153.5" y="61.7">B6</text>
<text x="112.3" y="69.3">D9</text>
<text x="112.3" y="71.8">C9</text>
<text x="112.4" y="66.7">K3</text>
<text x="116.3" y="68">PA7</text>
<text x="116.3" y="70.6">PA8</text>
<text x="148.1" y="70.6">PD8</text>
<text x="148.1" y="68">PD7</text>
<text x="153.5" y="69.3">K9</text>
<text x="153.5" y="71.8">J9</text>
<text x="153.5" y="66.7">D6</text>
<text x="111" y="74.4">D10</text>
<text x="111" y="76.9">C10</text>
<text x="116.3" y="75.6">PA10</text>
<text x="116.3" y="73.1">PA9</text>
<text x="146.8" y="75.6">PD10</text>
<text x="148.1" y="73.1">PD9</text>
<text x="153.5" y="74.4">H9</text>
<text x="153.5" y="76.9">G9</text>
<text x="111.2" y="79.4">B10</text>
<text x="111.2" y="82">A10</text>
<text x="116.3" y="78.2">PA11</text>
<text x="116.3" y="80.7">PA12</text>
<text x="116.3" y="83.3">PA13</text>
<text x="146.8" y="80.7">PD12</text>
<text x="146.8" y="83.3">PD13</text>
<text x="146.8" y="78.2">PD11</text>
<text x="153.5" y="79.4">K10</text>
<text x="153.5" y="82">J10</text>
<text x="112.4" y="84.5">A9</text>
<text x="112.4" y="87.1">A8</text>
<text x="116.3" y="85.8">PA14</text>
<text x="116.3" y="88.3">PA15</text>
<text x="146.8" y="85.8">PD14</text>
<text x="146.8" y="88.3">PD15</text>
<text x="153.5" y="84.5">H8</text>
<text x="153.5" y="87.1">G8</text>
<text x="148.2" y="93.4">PE0</text>
<text x="148.2" y="96">PE1</text>
<text x="153.5" y="92.1">D4</text>
<text x="153.5" y="94.7">C4</text>
<text x="148.2" y="101">PE3</text>
<text x="148.2" y="98.5">PE2</text>
<text x="153.5" y="99.8">B3</text>
<text x="153.5" y="97.2">A3</text>
<text x="112.2" y="107.4">G5</text>
<text x="112.4" y="104.8">K4</text>
<text x="112.8" y="102.3">J4</text>
<text x="116.3" y="106.1">PB1</text>
<text x="116.3" y="103.6">PB0</text>
<text x="148.2" y="106.1">PE5</text>
<text x="148.2" y="103.6">PE4</text>
<text x="153.5" y="107.4">E3</text>
<text x="153.5" y="104.8">D3</text>
<text x="153.5" y="102.3">C3</text>
<text x="112.4" y="109.9">A7</text>
<text x="112.4" y="112.5">A6</text>
<text x="116.3" y="108.7">PB2</text>
<text x="116.3" y="111.2">PB3</text>
<text x="116.3" y="113.7">PB4</text>
<text x="148.2" y="113.7">PE8</text>
<text x="148.2" y="111.2">PE7</text>
<text x="148.2" y="108.7">PE6</text>
<text x="153.5" y="112.5">J5</text>
<text x="153.5" y="109.9">H5</text>
<text x="112.3" y="115">C5</text>
<text x="112.4" y="117.5">B5</text>
<text x="116.3" y="116.3">PB5</text>
<text x="116.3" y="118.8">PB6</text>
<text x="146.9" y="118.8">PE10</text>
<text x="148.2" y="116.3">PE9</text>
<text x="153.5" y="115">K5</text>
<text x="153.5" y="117.5">G6</text>
<text x="112.4" y="122.6">B4</text>
<text x="112.4" y="120.1">A5</text>
<text x="112.4" y="125.2">A4</text>
<text x="116.3" y="123.9">PB8</text>
<text x="116.3" y="121.4">PB7</text>
<text x="146.9" y="123.9">PE12</text>
<text x="146.9" y="121.4">PE11</text>
<text x="153.5" y="125.2">K6</text>
<text x="153.5" y="122.6">J6</text>
<text x="153.5" y="120.1">H6</text>
<text x="112.4" y="130.2">K7</text>
<text x="112.8" y="127.7">J7</text>
<text x="116.3" y="131.5">PB11</text>
<text x="116.3" y="129">PB10</text>
<text x="116.3" y="126.4">PB9</text>
<text x="146.9" y="126.4">PE13</text>
<text x="146.9" y="131.5">PE15</text>
<text x="146.9" y="129">PE14</text>
<text x="153.5" y="130.2">H7</text>
<text x="153.5" y="127.7">G7</text>
<text x="111" y="137.9">H10</text>
<text x="112.4" y="132.8">K8</text>
<text x="112.8" y="135.3">J8</text>
<text x="116.3" y="134.1">PB12</text>
<text x="116.3" y="136.6">PB13</text>
<text x="138.4" y="136.6">PHO-OSC_IN</text>
<text x="153.5" y="137.9">D1</text>
<text x="153.5" y="135.3">C1</text>
<text x="110.9" y="140.4">G10</text>
<text x="116.3" y="139.1">PB14</text>
<text x="116.3" y="141.7">PB15</text>
<text x="136.3" y="139.1">PH1-OSC_OUT</text>
<text x="153.5" y="142.9">E1</text>
<text x="144.8" y="146.8">BOOT0</text>
<text x="146.3" y="144.2">NRST</text>
<text x="153.5" y="145.5">D5</text>
<text x="112.5" y="155.6">F1</text>
<text x="147.9" y="154.4">VSS</text>
<text x="147.9" y="151.8">VSS</text>
<text x="153.5" y="155.6">E6</text>
<text x="153.5" y="153.1">E5</text>
<text x="153.5" y="150.6">E4</text>
<text x="112.4" y="160.7">E2</text>
<text x="112.5" y="158.2">F2</text>
<text x="116.3" y="159.5">PC1</text>
<text x="116.3" y="156.9">PC0</text>
<text x="116.3" y="162">PC2_C</text>
<text x="147.9" y="159.5">VSS</text>
<text x="147.9" y="156.9">VSS</text>
<text x="147.9" y="162">VSS</text>
<text x="153.5" y="158.2">J1</text>
<text x="153.5" y="160.7">C2</text>
<text x="112.2" y="165.8">G4</text>
<text x="112.5" y="163.3">F3</text>
<text x="116.3" y="167.1">PC4</text>
<text x="116.3" y="164.5">PC3_C</text>
<text x="146.4" y="164.5">VSSA</text>
<text x="153.5" y="163.3">G1</text>
<text x="111.2" y="173.4">E10</text>
<text x="111.3" y="170.9">F10</text>
<text x="112.3" y="168.3">H4</text>
<text x="116.3" y="169.6">PC5</text>
<text x="116.3" y="172.2">PC6</text>
<text x="146.2" y="172.2">VDDA</text>
<text x="146.6" y="169.6">VBAT</text>
<text x="153.5" y="170.9">H1</text>
<text x="153.5" y="173.4">D2</text>
<text x="153.5" y="168.3">B2</text>
<text x="112.4" y="178.5">E9</text>
<text x="112.5" y="176">F9</text>
<text x="116.3" y="177.2">PC8</text>
<text x="116.3" y="174.7">PC7</text>
<text x="116.3" y="179.8">PC9</text>
<text x="147.7" y="177.2">VDD</text>
<text x="147.7" y="179.8">VDD</text>
<text x="147.7" y="174.7">VDD</text>
<text x="153.5" y="176">K1</text>
<text x="153.5" y="178.5">F5</text>
<text x="112.4" y="181">B9</text>
<text x="112.4" y="183.6">B8</text>
<text x="116.3" y="182.3">PC10</text>
<text x="116.3" y="184.9">PC11</text>
<text x="143" y="184.9">PDR_ON</text>
<text x="145.3" y="182.3">33USB</text>
<text x="153.5" y="183.6">F7</text>
<text x="153.5" y="181">F6</text>
<text x="112.3" y="186.1">C8</text>
<text x="112.4" y="188.7">A2</text>
<text x="112.4" y="191.2">A1</text>
<text x="116.3" y="187.4">PC12</text>
<text x="116.3" y="189.9">PC13</text>
<text x="143" y="187.4">VDDLDO</text>
<text x="153.5" y="191.2">F8</text>
<text x="153.5" y="186.1">F4</text>
<text x="112.4" y="193.7">B1</text>
<text x="116.3" y="195">PC15-OSC32_OUT</text>
<text x="116.3" y="192.5">PC14-OSC32_IN</text>
<text x="146.3" y="192.5">VCAP</text>
<text x="146.3" y="195">VCAP</text>
<text x="153.5" y="193.7">E7</text>
<text x="328.7" y="198.8">1</text>
<text x="335" y="198.8">2</text>
<text x="328.7" y="206.4">3</text>
<text x="335" y="206.4">4</text>
</g>
</svg>
